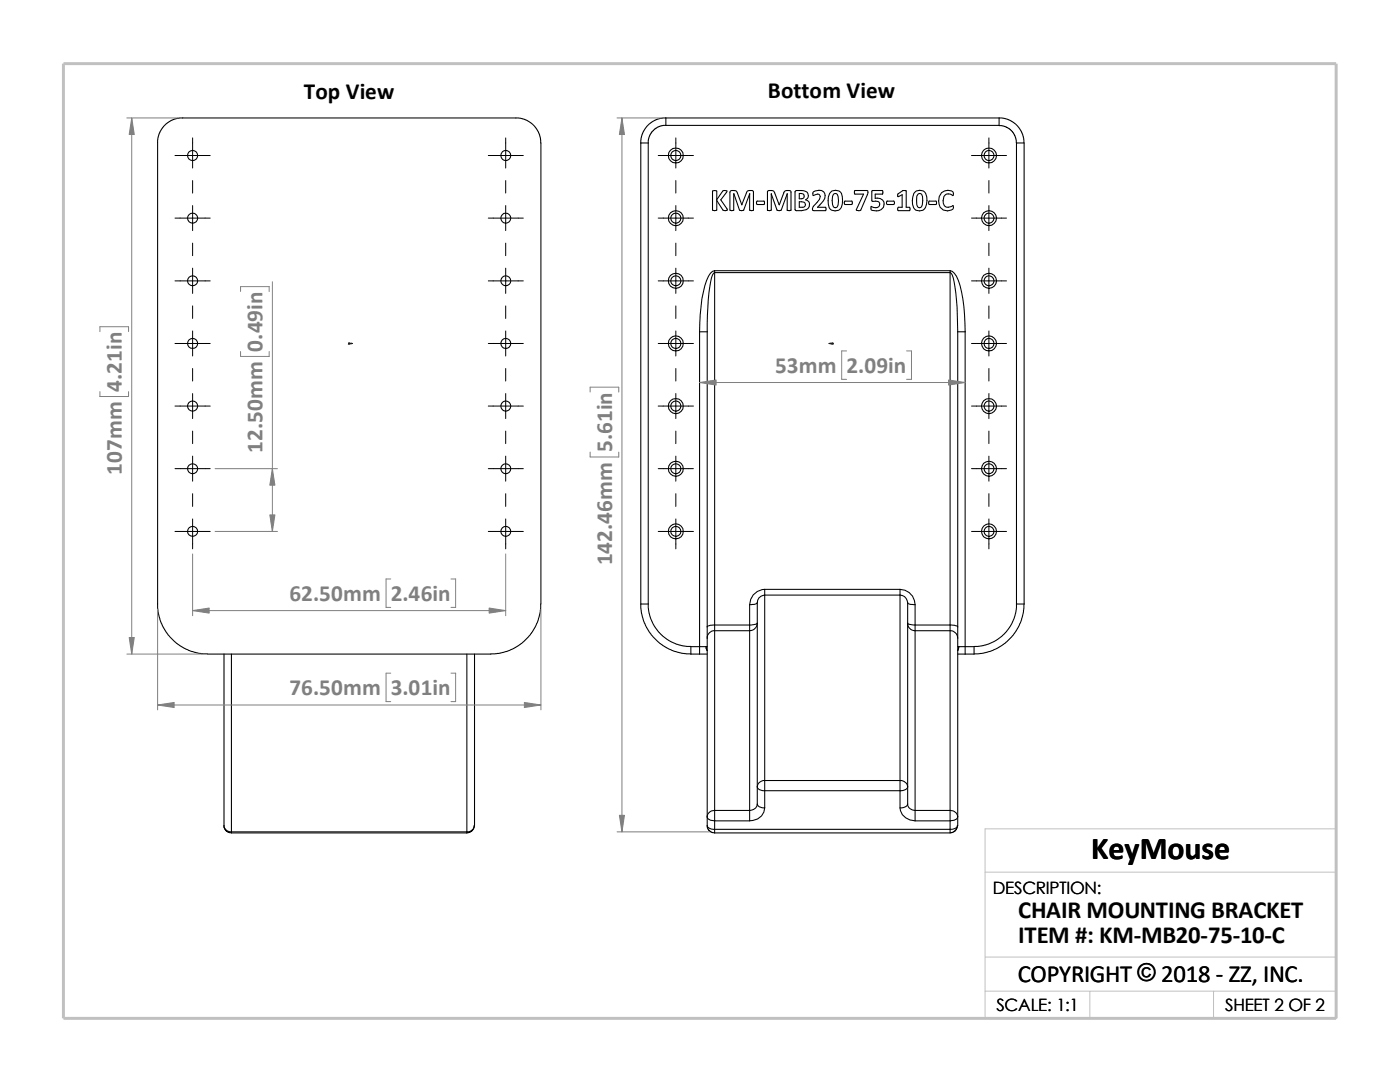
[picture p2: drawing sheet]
<svg xmlns="http://www.w3.org/2000/svg" width="279mm" height="216mm" viewBox="0 0 279 216" stroke-linecap="round" stroke-linejoin="round" font-family="sans-serif">
<path d="M196.6 174h70.1M196.6 191h70.1M196.6 197.8h70.1M217.5 197.8v5.4M242.2 197.8v5.4M26.8 203.2h239.9v-37.8h-70.1v37.8" fill="none" stroke="#c0c0c0" stroke-width=".2"/>
<path d="M12.7 12.7h254v190.5h-254z" fill="none" stroke="#c0c0c0" stroke-width=".59"/>
<g fill="none" stroke="#000" stroke-width=".21">
<path d="M31.5 28.5l.2-1.6 .9-1.7 1.5-1.1 1.7-.6h67.7l1.8 .6 1.4 1.1 1 1.7 .2 1.6v92M31.5 28.5v92.9l.4 2.3 .7 1.5 .9 1.5 1.4 1.4 1.8 1.2 1.6 .7 1.5 .4 1.6 .1M127.9 28.5v92M127.9 28.5h1.5M129.4 28.5v92M132.9 23.5l-.9 .1-1.1 .3-1.1 .7-.7 .6-1 1.7-.2 1.6M132.9 23.5h66.5M132.9 25h-.6l-.9 .3-1.1 .8-.8 1.3-.1 1.1M132.9 23.5v1.5M142.2 38.1l.4-.1 .4 .1v1.7l1.3-1.7h.8l-1.3 1.8 1.3 1.8v.3l-.8-.1-1.3-1.9v1.9l-.4 .1-.4-.1zM149.6 38.7v3.2l.7 .1 .1-3.8-.3-.2a.98 .98 0 0 0-1 .3l-1.1 2.6M149.6 38.7l-1.2 3.3h-.4l-.4-.1-1.2-3.2v3.3h-.6l-.1-3.6 .1-.3 .7-.1 .5 .1 1 2.8"/>
<path d="M149.6 38.7h.1M153.9 38.7v3.2l-.7 .1v-3.9l.8-.1 .4 .1 1.1 2.8 1-2.6a1.09 1.09 0 0 1 1.3-.2v3.9h-.7v-3.3M153.9 38.7l1.2 3.2 .4 .1 .4-.1 1.2-3.2M153.9 38.7h.1M157.1 38.7h.1M158.7 38.1l.2-.1a2.31 2.31 0 0 1 2.3 .6 .91 .91 0 0 1-.4 1.3 1.01 1.01 0 0 1 .8 .9 1.01 1.01 0 0 1-.6 1l-1 .2h-1.3zM159.5 38.6l.8 .1 .1 .2a.53 .53 0 0 1 0 .5 .53 .53 0 0 1-.5 .3h-.4zM162.3 38.3a1.63 1.63 0 0 1 2.3 .3 2.04 2.04 0 0 1-1 2.3l-.4 .5h1.5l.1 .1v.5h-2.6v-.6l1.3-1.6 .2-.6a.49 .49 0 0 0-.5-.5l-.9 .3-.1-.6zM165.8 38.4a1.34 1.34 0 0 1 1.5-.4 1.34 1.34 0 0 1 .8 1.3 2.73 2.73 0 0 1-.7 2.7 1.38 1.38 0 0 1-2.1-1.2 2.85 2.85 0 0 1 .5-2.4zM166.3 38.8a.51 .51 0 0 1 .8 0 2.74 2.74 0 0 1-.2 2.6h-.4a2.22 2.22 0 0 1-.2-2.6zM170.6 38.1h2.6l-.1 .8-1.3 3-.2 .1h-.6l-.1-.2 1.4-3.1h-1.7zM174 38.1h2.1v.6h-1.4v.9a1.32 1.32 0 0 1 1.8 1.1 1.32 1.32 0 0 1-1.6 1.4l-.7-.1a.51 .51 0 0 1-.3-.8 .93 .93 0 0 0 1.1 .3 .93 .93 0 0 0 .6-.9l-.3-.4-1.3-.1z"/>
<path d="M179.2 38.7l1-.7 .6 .1v3.3h.8v.6h-2.4v-.5l.1-.1h.7v-2.5l-.8 .3zM182.6 38.4a1.37 1.37 0 0 1 1.5-.4 1.37 1.37 0 0 1 .9 1.3 2.89 2.89 0 0 1-.8 2.7 1.38 1.38 0 0 1-2.1-1.2 3.3 3.3 0 0 1 .5-2.4zM183.2 38.8a.51 .51 0 0 1 .7 0 2.92 2.92 0 0 1-.2 2.6l-.6-.1a3.5 3.5 0 0 1 .1-2.5zM187.9 38.4a1.62 1.62 0 0 1 2.3 .1v.5a1.15 1.15 0 0 0-1.8 .2 1.64 1.64 0 0 0 .4 2.1l.4 .1 1-.4v.1a.57 .57 0 0 1-.3 .8 1.76 1.76 0 0 1-2.6-1.8l.2-.9zM199.4 23.5v1.5h-66.5M199.4 23.5l.9 .1 1 .3 .8 .4 .9 .8 1 1.5 .3 1v.9M199.4 25.1l1.3 .2 1.1 .7 .7 1 .4 1.5M202.9 28.5v92M202.9 28.5h1.5v92M142.6 54v.4M142.6 54.4v70.3M142.6 54.4h47"/>
<path d="M142.6 54h47M142.6 54a2.44 2.44 0 0 0-1.6 2 28.9 28.9 0 0 0-1.4 10.2M142.6 54.4a2.23 2.23 0 0 0-.8 1.9l-.4 3.5-.3 6.4M148 40.9h.1M151 40.2l1.5-.1 .1 .5-.2 .2h-1.3zM159.5 40.3a.89 .89 0 0 1 1.2 .3 .52 .52 0 0 1-.1 .6 .52 .52 0 0 1-.5 .2h-.6zM168.6 40.2l1.4-.1 .1 .7h-1.4l-.2-.3zM177 40.1h1.4a.42 .42 0 0 1 0 .7h-1.4zM185.4 40.1h1.4l.1 .7h-1.4l-.2-.1zM189.6 54.4a2.23 2.23 0 0 1 .8 1.9l.6 5 .1 4.9M189.6 54a2.57 2.57 0 0 1 1.7 2 30.7 30.7 0 0 1 1.3 10.2M189.6 54v.4"/>
<path d="M189.6 54.4v70.3M139.6 66.2v62.8M139.6 66.2h1.5M141.1 66.2v58.9M191.1 66.2h1.5M191.1 66.2v58.9M192.6 66.2v62.8M152.6 118.7v37M152.6 117.6v1.1M152.6 118.7a1.54 1.54 0 0 0-1.5 1.6M152.6 117.6a3.1 3.1 0 0 0-3 3M152.6 118.7h27"/>
<path d="M152.6 117.6h27M179.6 118.7v37M179.6 118.7a1.55 1.55 0 0 1 1.5 1.6M179.6 117.6a3 3 0 0 1 3 3M179.6 117.6v1.1M44.7 130.5v34.2M46.2 130.5v35.5M93.2 130.5v35.5M94.7 130.5v34.2a1.47 1.47 0 0 1-1.5 1.3M107.9 120.5l-.1 1.6-.4 1.6-.6 1.5-1 1.5-1.7 1.7-1.4 .9-1.6 .7-1.6 .4-1.5 .1h-56.6M127.9 120.5h1.5M127.9 120.5l.1 1.8 .6 2 .9 1.8 1.1 1.2 1.7 1.5 1.7 1 2 .5 1.9 .2"/>
<path d="M129.4 120.5l.1 1.5 .4 1.5 .7 1.5 1.2 1.5 1.6 1.3 1.5 .7 1.5 .4 1.5 .1M137.9 130.5h1.7M139.6 130.5h1.5M139.6 129h-1.7v1.5M139.6 129v1.5M139.6 129h1.3M140.9 129l.2 .8M141.1 129h-.2M141.1 127.3v35.7M141.1 125.1v2.2M142.6 125.9v35.8M142.6 124.7v1.2"/>
<path d="M142.6 125.9h7M142.6 124.7h7M142.6 125.9a1.45 1.45 0 0 0-1.5 1.4M142.6 124.7a1.87 1.87 0 0 0-1.5 .4M149.6 120.6v4.1M149.6 125.9v35.8M149.6 124.7v1.2M149.6 124.7a2.12 2.12 0 0 0 1.5-.4 1.6 1.6 0 0 1-1.5 1.6M151.1 120.3v36.7M151.1 120.3a1.68 1.68 0 0 1-1.5 .3M181.1 120.3v36.7M181.1 120.3a1.51 1.51 0 0 0 1.5 .3"/>
<path d="M182.6 125.9h7M182.6 120.6v4.1M182.6 124.7h7M182.6 124.7a1.87 1.87 0 0 1-1.5-.4 1.52 1.52 0 0 0 1.5 1.6M182.6 125.9v35.8M182.6 124.7v1.2M189.6 125.9v35.8M189.6 125.9a1.52 1.52 0 0 1 1.5 1.4M189.6 124.7v1.2M189.6 124.7a2.12 2.12 0 0 1 1.5 .4M191.1 129h.2M191.1 130.5h1.5"/>
<path d="M191.1 127.3v35.7M191.1 125.1v2.2M191.3 129h1.3M191.3 129l-.2 .8zM192.6 129h1.8M192.6 129v1.5M194.4 129v1.5h-1.8M202.9 120.5l-.1 1.5-.4 1.5-.8 1.5-1.2 1.5-1.6 1.3-1.4 .7-1.6 .4-1.4 .1M202.9 120.5h1.5M204.4 120.5l-.2 1.8-.6 2-1.3 2.4-1.4 1.4-1.8 1.2-1.6 .7-1.5 .4-1.6 .1M151.1 157a1.27 1.27 0 0 0 1.5 .8M151.1 157v3.4"/>
<path d="M152.6 155.7v2.1M152.6 157.8h27M152.6 155.7h27M152.6 157.8v3.4M152.6 155.7a1.39 1.39 0 0 0-1.5 1.3M179.6 155.7v2.1M179.6 155.7a1.47 1.47 0 0 1 1.5 1.3M179.6 157.8v3.4M181.1 157a1.37 1.37 0 0 1-1.5 .8M181.1 157v3.4M44.7 164.7l.1 .7 .4 .5 1 .3M44.7 164.7a1.39 1.39 0 0 0 1.5 1.3"/>
<path d="M46.2 166v.2M46.2 166.2h47M46.2 166h47M93.2 166v.2M94.7 164.7l-.4 1-.4 .3-.7 .2M141.1 163a1.34 1.34 0 0 0 1.5 .8M141.1 164.7a1.27 1.27 0 0 0 1.5 .8M141.1 163v1.7M141.1 164.7l.2 .7 .3 .5 1 .3M142.6 161.7v2.1M142.6 165.5v.7M142.6 166.2h47"/>
<path d="M142.6 163.8h7M142.6 165.5h47M142.6 163.8v1.7M142.6 161.7h7M142.6 161.7a1.39 1.39 0 0 0-1.5 1.3M149.6 161.7v2.1M151.1 160.4a1.27 1.27 0 0 0 1.5 .8M151.1 160.4a1.39 1.39 0 0 1-1.5 1.3M152.6 161.2a2.75 2.75 0 0 1-3 2.6M179.6 161.2a2.79 2.79 0 0 0 3 2.6M181.1 160.4a1.37 1.37 0 0 1-1.5 .8M181.1 160.4a1.32 1.32 0 0 0 1.5 1.3"/>
<path d="M182.6 163.8h7M182.6 161.7h7M182.6 161.7v2.1M189.6 161.7v2.1M189.6 161.7a1.47 1.47 0 0 1 1.5 1.3M189.6 165.5v.7M189.6 163.8v1.7M191.1 164.7l-.3 1-.5 .3-.7 .2M191.1 163v1.7a1.37 1.37 0 0 1-1.5 .8M191.1 163a1.46 1.46 0 0 1-1.5 .8"/>
<circle cx="38.4" cy="31" r="1.01"/>
<circle cx="100.9" cy="31" r="1"/>
<circle cx="134.9" cy="31" r="1.5"/>
<circle cx="134.9" cy="31" r="1.01"/>
<circle cx="197.4" cy="31" r="1"/>
<circle cx="197.4" cy="31" r="1.49"/>
<circle cx="38.4" cy="56" r="1"/>
<circle cx="38.4" cy="43.5" r="1"/>
<circle cx="100.9" cy="56" r=".99"/>
<circle cx="100.9" cy="43.5" r=".99"/>
<circle cx="134.9" cy="56" r="1"/>
<circle cx="134.9" cy="43.5" r="1.51"/>
<circle cx="134.9" cy="56" r="1.51"/>
<circle cx="134.9" cy="43.5" r="1"/>
<circle cx="197.4" cy="56" r=".99"/>
<circle cx="197.4" cy="43.5" r=".99"/>
<circle cx="197.4" cy="43.5" r="1.5"/>
<circle cx="197.4" cy="56" r="1.5"/>
<circle cx="38.4" cy="68.5" r="1"/>
<circle cx="100.9" cy="68.5" r=".99"/>
<circle cx="134.9" cy="68.5" r="1.5"/>
<circle cx="134.9" cy="68.5" r="1"/>
<circle cx="197.4" cy="68.5" r="1.49"/>
<circle cx="197.4" cy="68.5" r=".99"/>
<circle cx="38.4" cy="81" r="1.01"/>
<circle cx="38.4" cy="93.5" r="1"/>
<circle cx="100.9" cy="81" r="1"/>
<circle cx="100.9" cy="93.5" r=".99"/>
<circle cx="134.9" cy="81" r="1.01"/>
<circle cx="134.9" cy="93.5" r="1.51"/>
<circle cx="134.9" cy="81" r="1.51"/>
<circle cx="134.9" cy="93.5" r="1"/>
<circle cx="197.4" cy="81" r="1"/>
<circle cx="197.4" cy="93.5" r=".99"/>
<circle cx="197.4" cy="93.5" r="1.5"/>
<circle cx="197.4" cy="81.1" r="1.5"/>
<circle cx="38.4" cy="106" r="1"/>
<circle cx="100.9" cy="106" r=".99"/>
<circle cx="134.9" cy="106" r="1.5"/>
<circle cx="134.9" cy="106" r="1"/>
<circle cx="197.4" cy="106" r="1.49"/>
<circle cx="197.4" cy="106" r=".99"/>
</g>
<g fill="#00f" stroke="#00f" stroke-width=".2">
<path d="M70 68.5h.4l-.4 .1z"/>
<path d="M165.4 68.5h.4v.1z"/>
</g>
<path d="M69.6 68.5h.8M69.6 68.4l.2 .3M69.7 68.5h.1M69.7 68.4v.3M69.8 68.4l-.3 .3M165.4 68.5h.9M166 68.4l.3 .3M166.1 68.5h.1M166.1 68.4v.3M166.2 68.4l-.3 .3" fill="none" stroke="#00f" stroke-width=".2"/>
<g fill="none" stroke="#000" stroke-width=".2">
<path d="M34.9 31h7.1M38.4 27.5v6M38.4 36v2.5M97.5 31h6.9M100.9 27.5v6M100.9 36v2.5M131.4 31h7M134.9 27.5v6M134.9 36v2.5M193.9 31h7M197.4 27.5v6M197.4 36v2.5"/>
<path d="M34.9 56h7.1M34.9 43.5h7.1M38.4 41v5M38.4 48.5v2.5M38.4 53.5v5M97.5 56h6.9M97.5 43.5h6.9M100.9 41v5M100.9 48.5v2.5M100.9 53.5v5M131.4 56h7M131.4 43.5h7"/>
<path d="M134.9 41v5M134.9 48.5v2.5M134.9 53.5v5M193.9 56h7M193.9 43.5h7M197.4 41v5M197.4 48.5v2.5M197.4 53.5v5M34.9 68.5h7.1M38.4 61v2.5M38.4 66v5M38.4 73.5v2.5"/>
<path d="M38.4 78.5v5M97.5 68.5h6.9M100.9 61v2.5M100.9 66v5M100.9 73.5v2.5M100.9 78.5v5M131.4 68.5h7M134.9 61v2.5M134.9 66v5M134.9 73.5v2.5M134.9 78.5v5M193.9 68.5h7"/>
<path d="M197.4 61v2.5M197.4 66v5M197.4 73.5v2.5M197.4 78.5v5M34.9 93.5h7.1M34.9 81h7.1M38.4 86v2.5M38.4 91v5M38.4 98.5v2.5M97.5 93.5h6.9M97.5 81h6.9M100.9 86v2.5"/>
<path d="M100.9 91v5M100.9 98.5v2.5M131.4 93.5h7M131.4 81h7M134.9 86v2.5M134.9 91v5M134.9 98.5v2.5M193.9 93.5h7M193.9 81h7M197.4 86v2.5M197.4 91v5M197.4 98.5v2.5"/>
<path d="M34.9 106h7.1M38.4 103.5v6M97.5 106h6.9M100.9 103.5v6M131.4 106h7M134.9 103.5v6M193.9 106h7M197.4 103.5v6"/>
</g>
<g fill="none" stroke="#808080" stroke-width=".2">
<path d="M25.3 23.5h10.1M26.3 23.5v107M123.1 23.5h8.8M124.1 23.5v142.5M48 58.2v-1h5.7v1M54.4 56.2v49.8M19.9 66.2v-1h5.8v1M19.9 78.1v1h5.8v-1M48 70.1v1h5.7v-1M117.8 78.2v-.9h5.7v.9M139.6 76.3h53M169 70h-1v5.7h1"/>
<path d="M180.9 70h1v5.7h-1M42.9 93.5h12.5M117.8 90.2v1h5.7v-1M38.4 110.5v12.4M42.9 106h12.5M78 115.5h-1v5.7h1M90 115.5h.9v5.7h-.9M100.9 110.5v12.4M25.3 130.5h15.1M31.5 121.5v20.1M38.4 121.8h62.5M78 134.3h-1v5.7h1"/>
<path d="M90 134.3h.9v5.7h-.9M107.9 121.5v20.1M31.5 140.7h76.4M123.1 166h18.5"/>
</g>
<g fill="#808080" stroke="#808080" stroke-width=".2">
<path d="M139.6 76.3l3.3-.5v1z"/>
<path d="M189.3 75.8l3.3 .5-3.3 .5z"/>
<path d="M123.6 162.7h1l-.5 3.3z"/>
<path d="M124.1 23.5l.5 3.3h-1z"/>
<path d="M26.3 23.5l.5 3.3h-1z"/>
<path d="M25.8 127.2h1l-.5 3.3z"/>
<path d="M31.5 140.7l3.3-.5v1z"/>
<path d="M104.6 140.2l3.3 .5-3.3 .5z"/>
<path d="M38.4 121.8l3.3-.5v1z"/>
<path d="M97.6 121.3l3.3 .5-3.3 .5z"/>
<path d="M54.4 93.5l.5 3.3h-1.1z"/>
<path d="M53.8 102.7h1.1l-.5 3.3z"/>
</g>
<text font-size="6.4" x="217.8" y="171.4">KeyMouse</text>
<g font-size="4.9">
<text x="203.2" y="183.2">CHAIR MOUNTING BRACKET</text>
<text x="203.2" y="188.1">ITEM #: KM-MB20-75-10-C</text>
<text x="203.1" y="195.9">COPYRIGHT © 2018 - ZZ, INC.</text>
</g>
<g font-size="4.6">
<text x="60.6" y="19.7">Top View</text>
<text x="153.2" y="19.6">Bottom View</text>
</g>
<g font-size="4.6" fill="#808080">
<text x="52.4" y="70.1" transform="rotate(-90 52.4 70.1)">0.49in</text>
<text x="154.7" y="74.5">53mm</text>
<text x="169" y="74.5">2.09in</text>
<text x="24.3" y="78.1" transform="rotate(-90 24.3 78.1)">4.21in</text>
<text x="24.3" y="94.8" transform="rotate(-90 24.3 94.8)">107mm</text>
<text x="52.4" y="90.4" transform="rotate(-90 52.4 90.4)">12.50mm</text>
<text x="122.2" y="90.2" transform="rotate(-90 122.2 90.2)">5.61in</text>
<text x="122.2" y="112.8" transform="rotate(-90 122.2 112.8)">142.46mm</text>
<text x="57.7" y="120">62.50mm</text>
<text x="78" y="120">2.46in</text>
<text x="57.7" y="138.8">76.50mm</text>
<text x="78" y="138.8">3.01in</text>
</g>
<g font-size="3.4">
<text x="198.2" y="178.5">DESCRIPTION:</text>
<text x="198.8" y="201.7">SCALE: 1:1</text>
<text x="244.5" y="201.7">SHEET 2 OF 2</text>
</g>
</svg>
